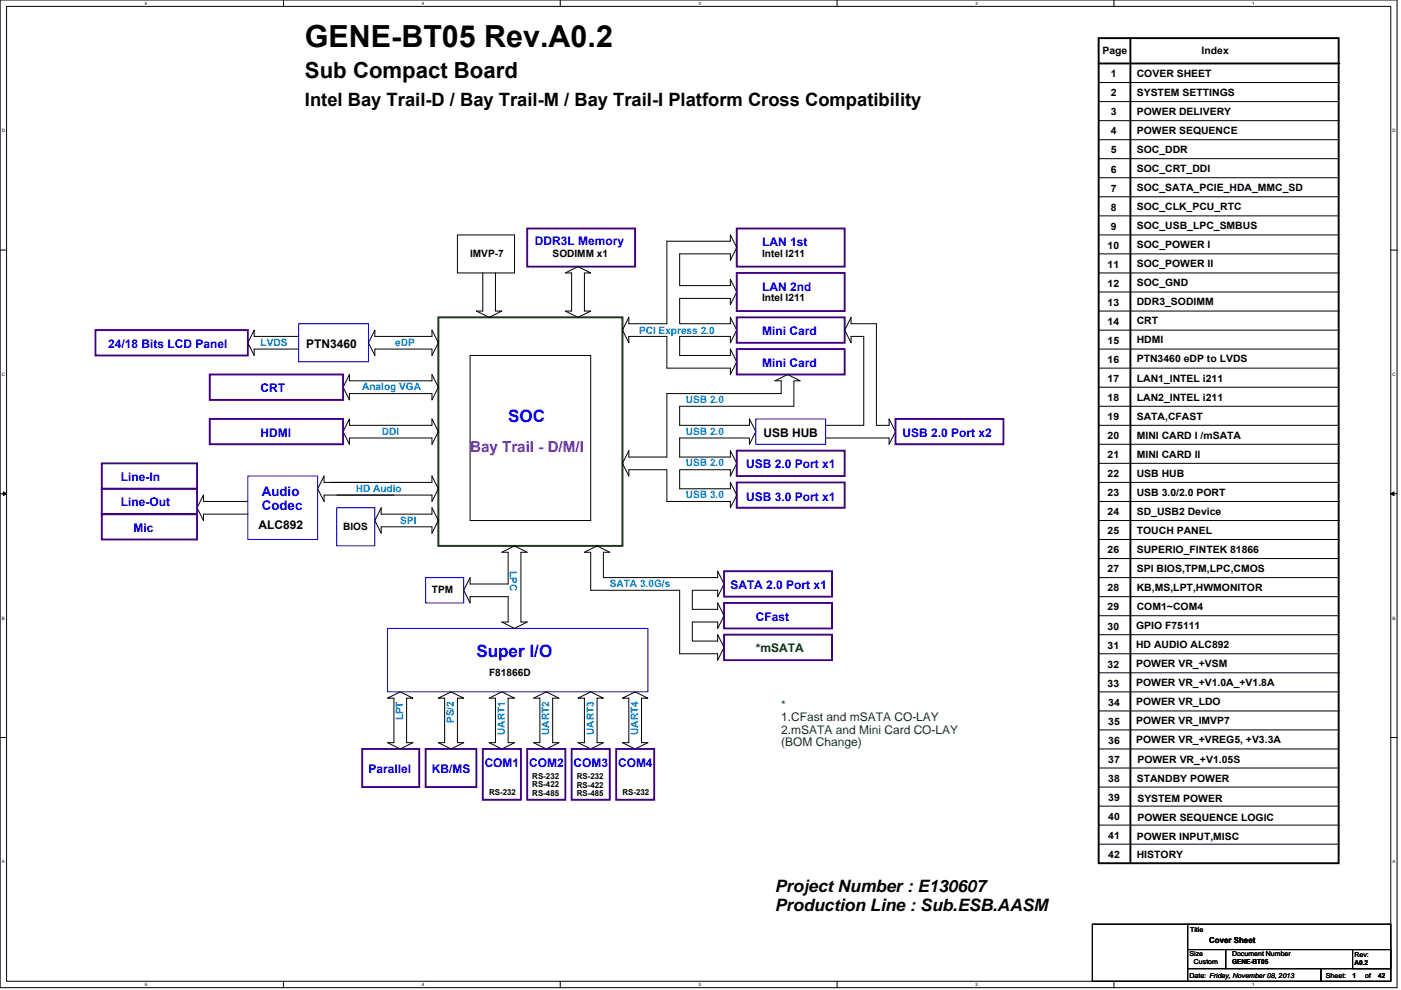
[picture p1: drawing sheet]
<svg xmlns="http://www.w3.org/2000/svg" width="297mm" height="210mm" viewBox="0 0 297 210" stroke-linecap="round" stroke-linejoin="round" font-family="sans-serif">
<path d="M0 0h296.2v209.5h-296.2zM1.4 1.4h293.5v206.7h-293.5z" fill="none" stroke="#000" stroke-width=".21"/>
<g fill="#fff">
<path d="M30.7 .1h.6v1.1h-.6z"/>
<path d="M30.7 208.3h.6v1h-.6z"/>
</g>
<path d="M60.1 0v1.4M60.1 208.1v1.4" fill="none" stroke="#000" stroke-width=".21"/>
<g fill="#fff">
<path d="M89.4 .1h.6v1.1h-.6z"/>
<path d="M89.4 208.3h.6v1h-.6z"/>
</g>
<path d="M118.8 0v1.4M118.8 208.1v1.4" fill="none" stroke="#000" stroke-width=".21"/>
<g fill="#fff">
<path d="M148.1 .1h.6v1.1h-.6z"/>
<path d="M148.1 208.3h.6v1h-.6z"/>
</g>
<path d="M177.5 0v1.4M177.5 208.1v1.4" fill="none" stroke="#000" stroke-width=".21"/>
<g fill="#fff">
<path d="M206.8 .1h.5v1.1h-.5z"/>
<path d="M206.8 208.3h.5v1h-.5z"/>
</g>
<path d="M236.2 0v1.4M236.2 208.1v1.4" fill="none" stroke="#000" stroke-width=".21"/>
<g fill="#fff">
<path d="M265.5 .1h.5v1.1h-.5z"/>
<path d="M265.5 208.3h.5v1h-.5z"/>
<path d="M.4 27.2h.7v1.1h-.7z"/>
<path d="M295.2 27.2h.7v1.1h-.7z"/>
<path d="M.4 78.9h.7v1h-.7z"/>
<path d="M295.2 78.9h.7v1h-.7z"/>
</g>
<path d="M0 53h1.4M294.9 53h1.3" fill="none" stroke="#000" stroke-width=".21"/>
<g fill="#fff">
<path d="M.4 130.6h.6v1h-.6z"/>
<path d="M295.2 130.6h.6v1h-.6z"/>
</g>
<path d="M0 104.7h1.4M294.9 104.7h1.3" fill="none" stroke="#000" stroke-width=".21"/>
<path d="M.7 104.3l.7 .4-.7 .4zM294.9 104.7l.6-.4v.8z" fill="#000" stroke="#000" stroke-width=".21"/>
<g fill="#fff">
<path d="M.4 182.3h.6v1h-.6z"/>
<path d="M295.2 182.3h.6v1h-.6z"/>
</g>
<g fill="none" stroke="#000" stroke-width=".21">
<path d="M232.9 17.5h51.1M232.9 21.5h51.1M232.9 25.6h51.1M232.9 29.6h51.1M232.9 33.7h51.1M232.9 37.7h51.1M97 49.8h12.1v8.1h-12.1zM102.4 57.9v8.1h-1.4l2.7 1.3 2.7-1.3h-1.4v-8.1M119.9 57.9l2.7-1.3 2.6 1.3h-1.3v8.1h1.3l-2.6 1.3-2.7-1.3h1.3v-8.1zM141.4 51.2h13.5v-1.4l1.3 2.7-1.3 2.7v-1.4h-10.8v6.8h10.8v-1.4l1.3 2.7-1.3 2.7v-1.3h-10.8v5.4h10.8v-1.4l1.3 2.7-1.3 2.7v-1.3h-10.8v4h10.8v-1.4l1.3 2.8-1.3 2.6v-1.3h-13.5v-6.7h-8.1v1.3l-1.3-2.7 1.3-2.7v1.4h8.1zM232.9 41.7h51.1M232.9 45.8h51.1"/>
<path d="M232.9 49.8h51.1M232.9 53.8h51.1M232.9 57.9h51.1M63.3 71.4h-9.4v-1.4l-1.3 2.7 1.3 2.7v-1.4h9.4M74.1 79.4v1.4h17.5v-1.4l1.3 2.7-1.3 2.7v-1.3h-17.5v1.3l-1.4-2.7zM79.5 70v1.4h12.1v-1.4l1.3 2.7-1.3 2.7v-1.4h-12.1v1.4l-1.4-2.7zM99.7 75.4h25.5v35h-25.5zM232.9 61.9h51.1M232.9 66h51.1M232.9 70h51.1M232.9 74h51.1M232.9 78.1h51.1"/>
<path d="M74.1 88.9v1.3h17.5v-1.3l1.3 2.6-1.3 2.7v-1.3h-17.5v1.3l-1.4-2.7zM141.4 83.5h24.2v-2.7h-1.3l2.7-1.4 2.7 1.4h-1.4v5.4h-24.2v4h14.8v-1.3l1.3 2.6-1.3 2.7v-1.3h-14.8v4h10.8v-1.3l1.3 2.7-1.3 2.7v-1.4h-10.8v4.1h10.8v-1.4l1.3 2.7-1.3 2.7v-1.3h-13.5v-6.8h-8.1v1.4l-1.3-2.7 1.3-2.7v1.3h8.1zM175 90.2h8.1v-18.8h-2.7v1.3l-1.3-2.7 1.3-2.7v1.4h5.4v21.5h2.7v-1.3l1.4 2.6-1.4 2.7v-1.3h-13.5M232.9 82.1h51.1M232.9 86.2h51.1M232.9 90.2h51.1M232.9 94.2h51.1M232.9 98.3h51.1M52.6 106.4h-9.5v-1.4l-1.3 2.7 1.3 2.7v-1.3h9.5M70.1 102.3h21.5v-1.3l1.3 2.7-1.3 2.7v-1.4h-22.9v1.4l-1.4-2.7 1.4-2.7v1.3h9.4M71.4 105h12.1M80.8 107.7v1.4h10.8v-1.4l1.3 2.7-1.3 2.7v-1.4h-10.8v1.4l-1.3-2.7z"/>
<path d="M123.9 117.1l2.7-1.3 2.7 1.3h-1.4v5.4h24.3v-1.3l1.3 2.7-1.3 2.7v-1.4h-5.4v4h5.4v-1.3l1.3 2.7-1.3 2.7v-1.4h-5.4v4.1h5.4v-1.4l1.3 2.7-1.3 2.7v-1.3h-8.1v-13.5h-18.9v-8.1zM232.9 102.3h51.1M232.9 106.4h51.1M232.9 110.4h51.1M232.9 114.4h51.1M232.9 118.5h51.1M99.7 122.5v1.4h8v-6.8h-1.3l2.7-1.3 2.7 1.3h-1.4v14.8h1.4l-2.7 1.4-2.7-1.4h1.3v-5.3h-8v1.3l-1.4-2.7zM232.9 122.5h51.1M232.9 126.6h51.1M232.9 130.6h51.1M232.9 134.6h51.1M232.9 138.7h51.1"/>
<path d="M0 156.4h1.4M82.2 148.1l2.7-1.4 2.6 1.4h-1.3v9.4h1.3l-2.6 1.4-2.7-1.4h1.3v-9.4zM92.9 148.1l2.7-1.4 2.7 1.4h-1.3v9.4h1.3l-2.7 1.4-2.7-1.4h1.4v-9.4zM103.7 148.1l2.7-1.4 2.7 1.4h-1.4v9.4h1.4l-2.7 1.4-2.7-1.4h1.3v-9.4zM113.1 148.1l2.7-1.4 2.7 1.4h-1.3v9.4h1.3l-2.7 1.4-2.7-1.4h1.4v-9.4zM122.6 148.1l2.6-1.4 2.7 1.4h-1.3v9.4h1.3l-2.7 1.4-2.6-1.4h1.3v-9.4zM132 148.1l2.7-1.4 2.7 1.4h-1.4v9.4h1.4l-2.7 1.4-2.7-1.4h1.3v-9.4zM232.9 142.7h51.1M232.9 146.7h51.1M232.9 150.8h51.1M232.9 154.8h51.1M232.9 158.9h51.1"/>
<path d="M294.9 156.4h1.3M232.9 162.9h51.1M232.9 166.9h51.1M232.9 171h51.1M232.9 175h51.1M232.9 179h51.1M231.6 196h20.2v12.1h-20.2zM251.8 196h43.1v5.4h-43.1zM251.8 201.4h8.1v4h-8.1zM251.8 205.4h28.3v2.7h-28.3zM259.9 201.4h35v4h-35zM280.1 205.4h14.8v2.7h-14.8z"/>
<path d="M286.8 201.4h8.1v4h-8.1z"/>
</g>
<path d="M232.9 8.1h50.9v175h-50.9zM232.9 13.5h51.1M239.7 8.1v175" fill="none" stroke="#000" stroke-width=".4"/>
<g fill="none" stroke="#400080" stroke-width=".4">
<path d="M111.8 48.5h22.9v8.1h-22.9zM156.2 48.5h22.9v8.1h-22.9zM156.2 57.9h22.9v8.1h-22.9zM20.2 70h32.4v5.4h-32.4zM44.5 79.4h28.2v5.4h-28.2zM156.2 67.3h22.9v5.4h-22.9zM156.2 74h22.9v5.4h-22.9zM21.6 98.3h20.2v5.4h-20.2zM44.5 88.9h28.2v5.3h-28.2zM156.2 95.6h22.9v5.4h-22.9zM189.9 88.9h22.8v5.3h-22.8zM21.6 103.7h20.2v5.4h-20.2z"/>
<path d="M21.6 109.1h20.2v5.3h-20.2zM156.2 102.3h22.9v5.4h-22.9zM153.5 127.9h22.9v5.4h-22.9zM153.5 134.6h22.9v5.4h-22.9zM153.5 121.2h22.9v5.4h-22.9zM76.8 158.9h12.1v8h-12.1zM90.3 158.9h10.7v8h-10.7zM102.4 158.9h8v10.7h-8zM111.8 158.9h8.1v10.7h-8.1zM121.2 158.9h8.1v10.7h-8.1zM130.6 158.9h8.1v10.7h-8.1z"/>
</g>
<path d="M63.3 68.7h14.8v8.1h-14.8zM160.2 88.9h14.8v5.3h-14.8zM52.6 101h14.7v13.4h-14.7zM71.4 107.7h8.1v8.1h-8.1zM82.2 133.3h55.2v13.4h-55.2zM90.3 122.5h8v5.4h-8z" fill="none" stroke="#00f" stroke-width=".21"/>
<path d="M92.9 67.3h39.1v48.5h-39.1z" fill="none" stroke="#004000" stroke-width=".4"/>
<text font-size="6.5" x="64.7" y="9.9">GENE-BT05 Rev.A0.2</text>
<text font-size="4.7" x="64.7" y="16.5">Sub Compact Board</text>
<text font-size="3.9" x="64.7" y="22.5">Intel Bay Trail-D / Bay Trail-M / Bay Trail-I Platform Cross Compatibility</text>
<g font-size="3.6" fill="#00f">
<text x="107.7" y="89.5">SOC</text>
<text x="101" y="139.3">Super I/O</text>
</g>
<g font-size="3.6">
<text x="164.3" y="189.1">Project Number : E130607</text>
<text x="164.3" y="193.2">Production Line : Sub.ESB.AASM</text>
</g>
<text font-size="3.2" fill="#8000ff" x="99.7" y="95.9">Bay Trail - D/M/I</text>
<g font-size="2.8" fill="#00f">
<text x="55.5" y="105.2">Audio</text>
<text x="55.5" y="108.1">Codec</text>
</g>
<g font-size="2.5" fill="#00f">
<text x="113.4" y="52">DDR3L Memory</text>
<text x="161.6" y="52.2">LAN 1st</text>
<text x="161.6" y="61.6">LAN 2nd</text>
<text x="161.6" y="71">Mini Card</text>
<text x="22.9" y="73.7">24/18 Bits LCD Panel</text>
<text x="161.6" y="77.8">Mini Card</text>
<text x="55.2" y="83.1">CRT</text>
<text x="55.2" y="92.6">HDMI</text>
<text x="191.3" y="92.6">USB 2.0 Port x2</text>
<text x="158.2" y="99.2">USB 2.0 Port x1</text>
<text x="25.6" y="107.4">Line-Out</text>
<text x="25.6" y="102">Line-In</text>
<text x="158.2" y="106.2">USB 3.0 Port x1</text>
<text x="28.3" y="112.8">Mic</text>
<text x="154.9" y="124.9">SATA 2.0 Port x1</text>
<text x="160.2" y="131.6">CFast</text>
<text x="78.1" y="163.9">Parallel</text>
<text x="91.6" y="163.9">KB/MS</text>
<text x="102.8" y="162.7">COM1</text>
<text x="112.2" y="162.7">COM2</text>
<text x="121.6" y="162.7">COM3</text>
<text x="131" y="162.7">COM4</text>
</g>
<g font-size="2.5">
<text x="64.9" y="73.7">PTN3460</text>
<text x="161.9" y="92.6">USB HUB</text>
<text x="54.8" y="112.1">ALC892</text>
</g>
<g font-size="2.5" fill="#008000">
<text x="160.2" y="138.3">*mSATA</text>
<text x="165.6" y="150.3">*</text>
<text x="165.6" y="153">1.CFast and mSATA CO-LAY</text>
<text x="165.6" y="155.6">2.mSATA and Mini Card CO-LAY</text>
<text x="165.6" y="158.2">(BOM Change)</text>
</g>
<g font-size="2.1">
<text x="233.7" y="11.4">Page</text>
<text x="254.8" y="11.4">Index</text>
<text x="235.5" y="16.4">1</text>
<text x="241" y="16.3">COVER SHEET</text>
<text x="235.5" y="20.4">2</text>
<text x="241" y="20.3">SYSTEM SETTINGS</text>
<text x="235.5" y="28.5">4</text>
<text x="235.5" y="24.5">3</text>
<text x="241" y="24.3">POWER DELIVERY</text>
<text x="241" y="28.4">POWER SEQUENCE</text>
<text x="235.5" y="32.6">5</text>
<text x="241" y="32.4">SOC_DDR</text>
<text x="235.5" y="36.6">6</text>
<text x="235.5" y="40.6">7</text>
<text x="241" y="40.5">SOC_SATA_PCIE_HDA_MMC_SD</text>
<text x="241" y="36.5">SOC_CRT_DDI</text>
<text x="235.5" y="44.7">8</text>
<text x="241" y="44.5">SOC_CLK_PCU_RTC</text>
<text x="234.8" y="52.7">10</text>
<text x="235.5" y="48.7">9</text>
<text x="241" y="52.6">SOC_POWER I</text>
<text x="241" y="48.6">SOC_USB_LPC_SMBUS</text>
<text x="99.7" y="54.5">IMVP-7</text>
<text x="117.2" y="54.5">SODIMM x1</text>
<text x="161.6" y="54.5">Intel I211</text>
<text x="234.8" y="56.8">11</text>
<text x="241" y="56.7">SOC_POWER II</text>
<text x="161.6" y="63.9">Intel I211</text>
<text x="234.8" y="60.8">12</text>
<text x="234.8" y="64.9">13</text>
<text x="241" y="64.7">DDR3_SODIMM</text>
<text x="241" y="60.7">SOC_GND</text>
<text x="234.8" y="68.9">14</text>
<text x="241" y="68.8">CRT</text>
<text x="234.8" y="72.9">15</text>
<text x="234.8" y="77">16</text>
<text x="241" y="76.9">PTN3460 eDP to LVDS</text>
<text x="241" y="72.8">HDMI</text>
<text x="234.8" y="81">17</text>
<text x="241" y="81">LAN1_INTEL i211</text>
<text x="234.8" y="85.1">18</text>
<text x="234.8" y="89.1">19</text>
<text x="241" y="89.1">SATA,CFAST</text>
<text x="241" y="85.1">LAN2_INTEL i211</text>
<text x="234.8" y="93.1">20</text>
<text x="241" y="93.1">MINI CARD I /mSATA</text>
<text x="234.8" y="97">21</text>
<text x="234.8" y="101.1">22</text>
<text x="241" y="101.2">USB HUB</text>
<text x="241" y="97.2">MINI CARD II</text>
<text x="234.8" y="105.3">23</text>
<text x="241" y="105.3">USB 3.0/2.0 PORT</text>
<text x="72.7" y="112.4">BIOS</text>
<text x="234.8" y="109.3">24</text>
<text x="234.8" y="113.3">25</text>
<text x="241" y="113.3">TOUCH PANEL</text>
<text x="241" y="109.3">SD_USB2 Device</text>
<text x="234.8" y="117.4">26</text>
<text x="241" y="117.4">SUPERIO_FINTEK 81866</text>
<text x="91.6" y="125.9">TPM</text>
<text x="234.8" y="121.4">27</text>
<text x="234.8" y="125.5">28</text>
<text x="241" y="125.5">KB,MS,LPT,HWMONITOR</text>
<text x="241" y="121.4">SPI BIOS,TPM,LPC,CMOS</text>
<text x="234.8" y="129.5">29</text>
<text x="241" y="129.5">COM1~COM4</text>
<text x="234.8" y="133.5">30</text>
<text x="234.8" y="137.6">31</text>
<text x="240.9" y="133.4">GPIO F75111</text>
<text x="240.9" y="137.4">HD AUDIO ALC892</text>
<text x="103.7" y="143.3">F81866D</text>
<text x="234.8" y="141.6">32</text>
<text x="240.9" y="141.5">POWER VR_+VSM</text>
<text x="234.8" y="145.6">33</text>
<text x="235" y="149.7">34</text>
<text x="240.9" y="149.5">POWER VR_LDO</text>
<text x="240.9" y="145.5">POWER VR_+V1.0A_+V1.8A</text>
<text x="235" y="153.7">35</text>
<text x="240.9" y="153.6">POWER VR_IMVP7</text>
<text x="235" y="157.8">36</text>
<text x="235" y="161.8">37</text>
<text x="240.9" y="157.6">POWER VR_+VREG5, +V3.3A</text>
<text x="241.1" y="161.8">POWER VR_+V1.05S</text>
<text x="235" y="165.8">38</text>
<text x="241" y="166">STANDBY POWER</text>
<text x="235" y="169.9">39</text>
<text x="235" y="173.9">40</text>
<text x="241.1" y="170">SYSTEM POWER</text>
<text x="235" y="177.9">41</text>
<text x="241" y="178.2">POWER INPUT,MISC</text>
<text x="241.1" y="174">POWER SEQUENCE LOGIC</text>
<text x="235" y="182">42</text>
<text x="241" y="182">HISTORY</text>
</g>
<g font-size="2.1" fill="#0080ff">
<text x="135.5" y="70.8">PCI Express 2.0</text>
<text x="55.2" y="73.3">LVDS</text>
<text x="83.8" y="73.5">eDP</text>
<text x="76.8" y="82.8">Analog VGA</text>
<text x="145.4" y="85.5">USB 2.0</text>
<text x="81" y="92.3">DDI</text>
<text x="145.4" y="92.2">USB 2.0</text>
<text x="145.4" y="98.9">USB 2.0</text>
<text x="75.4" y="104.3">HD Audio</text>
<text x="145.4" y="105.7">USB 3.0</text>
<text x="84.9" y="111">SPI</text>
<text x="108.1" y="121.2" transform="rotate(90 108.1 121.2)">LPC</text>
<text x="129.3" y="124.5">SATA 3.0G/s</text>
<text x="85.5" y="152.8" transform="rotate(-90 85.5 152.8)">LPT</text>
<text x="96.2" y="153.3" transform="rotate(-90 96.2 153.3)">PS/2</text>
<text x="107" y="155.9" transform="rotate(-90 107 155.9)">UART1</text>
<text x="116.4" y="155.9" transform="rotate(-90 116.4 155.9)">UART2</text>
<text x="125.9" y="155.9" transform="rotate(-90 125.9 155.9)">UART3</text>
<text x="135.3" y="155.9" transform="rotate(-90 135.3 155.9)">UART4</text>
</g>
<g font-size="1.7">
<text x="112.9" y="165.2">RS-232</text>
<text x="112.9" y="167">RS-422</text>
<text x="122.3" y="165.3">RS-232</text>
<text x="122.3" y="167.1">RS-422</text>
<text x="103.7" y="168.6">RS-232</text>
<text x="112.9" y="168.8">RS-485</text>
<text x="122.3" y="168.9">RS-485</text>
<text x="132" y="168.6">RS-232</text>
<text x="256.4" y="199.9">Cover Sheet</text>
</g>
<g font-size="1.5">
<text x="252.3" y="197.6">Title</text>
<text x="252.2" y="202.7">Size</text>
<text x="261.2" y="202.7">Document Number</text>
<text x="287.2" y="203">Rev:</text>
<text x="252.2" y="207.4">Date: Friday, November 08, 2013</text>
<text x="253.1" y="204.5">Custom</text>
<text x="261.2" y="204.5">GENE-BT05</text>
<text x="281.1" y="207.4">Sheet:</text>
<text x="286.8" y="207.5">1</text>
<text x="287.2" y="204.6">A0.2</text>
<text x="289.5" y="207.4">of</text>
<text x="292.2" y="207.5">42</text>
</g>
<g font-size="1">
<text x="30.7" y="1">5</text>
<text x="89.4" y="1">4</text>
<text x="148.1" y="1">3</text>
<text x="206.8" y="1">2</text>
<text x="265.5" y="1">1</text>
<text x=".4" y="28">D</text>
<text x="295.2" y="28">D</text>
<text x=".4" y="79.7">C</text>
<text x="295.2" y="79.7">C</text>
<text x=".4" y="131.4">B</text>
<text x="295.2" y="131.4">B</text>
<text x=".4" y="183.1">A</text>
<text x="295.2" y="183.1">A</text>
<text x="30.7" y="209.1">5</text>
<text x="89.4" y="209.1">4</text>
<text x="148.1" y="209.1">3</text>
<text x="206.8" y="209.1">2</text>
<text x="265.5" y="209.1">1</text>
</g>
</svg>
